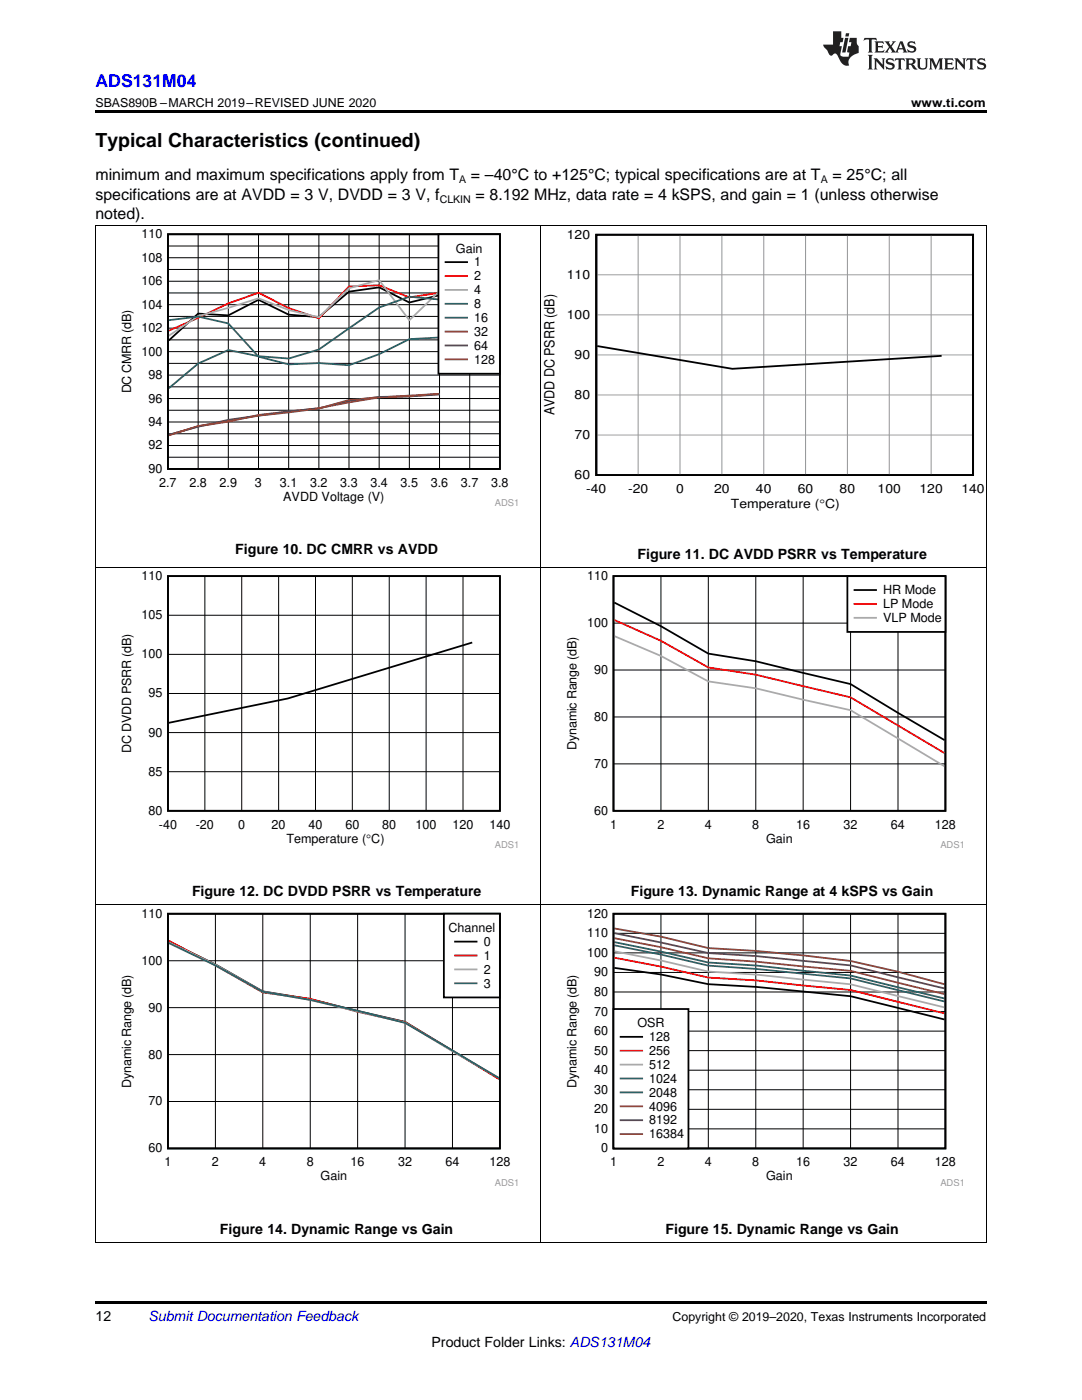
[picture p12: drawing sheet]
<svg xmlns="http://www.w3.org/2000/svg" width="216mm" height="279mm" viewBox="0 0 216 279" stroke-linecap="round" stroke-linejoin="round" font-family="sans-serif">
<path d="M19 259.7h177.8v.5h-177.8z" fill="#000"/>
<g fill="none" stroke="#000" stroke-width=".2">
<path d="M19.1 180.6v67.4M33.5 191.7h66.3M43 182.4v46.8M52.4 182.4v46.8M61.9 182.4v46.8M71.4 182.4v46.8M80.8 182.4v46.8M90.3 182.4v46.8M107.9 180.6v67.4M196.8 180.6v67.4M33.5 219.8h66.3M33.5 210.5h66.3"/>
<path d="M33.5 201.1h66.3M19 247.9h177.8"/>
</g>
<path d="M33.5 182.4h66.2v46.8h-66.2zM33.7 187.9l9.3 4.6 9.4 5.3 9.5 1.6 18.9 4.5 18.8 11.4" fill="none" stroke="#000" stroke-width=".35"/>
<path d="M33.7 187.7l9.3 5 9.4 5.4 9.5 1.2 9.5 2.6 9.4 2.1 18.8 11.4" fill="none" stroke="#f00" stroke-width=".35"/>
<path d="M33.7 188l9.3 4.5 9.4 5.4 9.5 1.7 18.9 4.5 9.5 5.7 9.3 5.3" fill="none" stroke="#aaa" stroke-width=".35"/>
<path d="M33.7 188.2l9.3 4.5 9.4 5.2 9.5 1.7 9.5 2.1 9.4 2.4 18.8 11.1" fill="none" stroke="#295c75" stroke-width=".35"/>
<path d="M88.6 182.4h11.1v16.7h-11.1z" fill-rule="evenodd" fill="#fff"/>
<path d="M88.6 182.4h11.1v16.7h-11.1zM90.8 187.9h4.3M122.4 182.4h66.2v46.8h-66.2zM122.6 193.2l9.3 1.3 9.4 1.9 9.5 .6 18.9 1.8 18.8 4.7" fill="none" stroke="#000" stroke-width=".35"/>
<path d="M90.8 190.7h4.3M122.6 191.1l9.3 1.8 9.4 2.2 9.5 .6 18.9 1.9 18.8 4.6" fill="none" stroke="#f00" stroke-width=".35"/>
<path d="M90.8 193.5h4.3M122.6 189.8l9.3 1.9 9.4 2.2 9.5 .6 18.9 1.9 18.8 4.6" fill="none" stroke="#aaa" stroke-width=".35"/>
<path d="M90.8 196.2h4.3M122.6 188.7l9.3 1.8 9.4 2.2 9.5 .7 18.9 1.9 18.8 4.6" fill="none" stroke="#295c75" stroke-width=".35"/>
<g fill="none" stroke="#000" stroke-width=".2">
<path d="M122.4 198h66.3M122.4 194.1h66.3M122.4 190.2h66.3M122.4 186.3h66.3M131.9 182.4v46.8M141.3 182.4v46.8M150.8 182.4v46.8M160.3 182.4v46.8M169.7 182.4v46.8M179.2 182.4v46.8M122.4 217.5h66.3M122.4 213.6h66.3"/>
<path d="M122.4 209.7h66.3M122.4 205.8h66.3M122.4 201.9h66.3M122.4 225.3h66.3M122.4 221.4h66.3"/>
</g>
<path d="M122.6 188l9.3 1.9 9.4 2.2 9.5 .6 18.9 2 18.8 4.6" fill="none" stroke="#286b49" stroke-width=".35"/>
<path d="M122.6 187.2l9.3 1.8 9.4 2.3 9.5 .6 18.9 1.9 18.8 4.6" fill="none" stroke="#9e3a3a" stroke-width=".35"/>
<path d="M122.6 186.2l9.3 1.9 9.4 2.1 9.5 .6 18.9 1.9 18.8 4.6" fill="none" stroke="#68275f" stroke-width=".35"/>
<path d="M122.6 185.3l9.3 1.6 9.4 2.3 9.5 .6 9.5 .9 9.4 1.1 9.5 2.1 9.3 2.5" fill="none" stroke="#6b5028" stroke-width=".35"/>
<path d="M122.4 201.4h15v27.8h-15z" fill-rule="evenodd" fill="#fff"/>
<path d="M33.5 115h66.2v46.8h-66.2zM122.4 115h66.2v46.8h-66.2zM94.2 128.2l-36.8 11.2-23.7 4.9M122.6 120.3l9.3 4.7 9.4 5.4 9.5 1.6 18.9 4.5 18.8 11.2M122.4 201.4h15v27.8h-15zM123.8 206.9h4.3" fill="none" stroke="#000" stroke-width=".35"/>
<path d="M122.6 123.7l9.3 4.2 9.4 5.3 9.5 1.4 18.9 4.6 18.8 11.1M123.8 209.7h4.3" fill="none" stroke="#f00" stroke-width=".35"/>
<path d="M122.6 126.9l9.3 4 9.4 5.1 9.5 1.4 18.9 4.3 18.8 11.2M123.8 212.5h4.3" fill="none" stroke="#aaa" stroke-width=".35"/>
<path d="M123.8 215.2h4.3" fill="none" stroke="#295c75" stroke-width=".35"/>
<path d="M123.8 218h4.3" fill="none" stroke="#286b49" stroke-width=".35"/>
<path d="M123.8 220.8h4.3" fill="none" stroke="#9e3a3a" stroke-width=".35"/>
<path d="M123.8 223.6h4.3" fill="none" stroke="#68275f" stroke-width=".35"/>
<path d="M123.8 226.3h4.3" fill="none" stroke="#6b5028" stroke-width=".35"/>
<g fill="none" stroke="#000" stroke-width=".2">
<path d="M19.1 113.2v67.4M40.9 115v46.8M48.2 115v46.8M55.6 115v46.8M63 115v46.8M70.3 115v46.8M77.7 115v46.8M85 115v46.8M92.4 115v46.8M107.9 113.2v67.4M131.9 115v46.8M141.3 115v46.8"/>
<path d="M150.8 115v46.8M160.3 115v46.8M169.7 115v46.8M179.2 115v46.8M196.8 113.2v67.4M33.5 138.4h66.3M33.5 130.6h66.3M33.5 122.8h66.3M122.4 133.7h66.3M122.4 124.4h66.3M33.5 154h66.3M33.5 146.2h66.3"/>
<path d="M122.4 152.4h66.3M122.4 143.1h66.3M19 180.6h177.8"/>
</g>
<path d="M169.1 115h19.5v11.1h-19.5z" fill-rule="evenodd" fill="#fff"/>
<path d="M33.5 46.8h66.2v46.8h-66.2zM87.7 58.9l-6 1.5-6-3.1-6.1 .9-6 5.1-6-.5-6-3-6 3.1-6.1-.3-5.8 5.3M169.1 115h19.5v11.1h-19.5zM170.5 117.8h4.3" fill="none" stroke="#000" stroke-width=".35"/>
<path d="M87.7 58.4l-6 1-6-2.5-6.1 .3-6 6.3-6-2-6-3.1-6 2.2-6.1 2.8-5.8 2.6M170.5 120.5h4.3" fill="none" stroke="#f00" stroke-width=".35"/>
<path d="M87.7 58.1l-6 5.8-6-8-6.1 1.6-6 5.8-6-1.4-6-2.4-6 1.9-6.1 1.7-5.8 3.9M170.5 123.3h4.3" fill="none" stroke="#aaa" stroke-width=".35"/>
<g fill="none" stroke="#000" stroke-width=".2">
<path d="M19.1 45v68.2M33.5 58.5h66.3M33.5 56.1h66.3M33.5 53.8h66.3M33.5 51.4h66.3M33.5 49.1h66.3M39.5 46.8v46.8M45.6 46.8v46.8M51.6 46.8v46.8M57.6 46.8v46.8M63.6 46.8v46.8M69.6 46.8v46.8"/>
<path d="M75.7 46.8v46.8M81.7 46.8v46.8M87.7 46.8v46.8M93.7 46.8v46.8M107.9 45v68.2M196.8 45v68.2M33.5 79.5h66.3M33.5 77.2h66.3M33.5 74.9h66.3M33.5 72.5h66.3M33.5 70.2h66.3M33.5 67.8h66.3"/>
<path d="M33.5 65.5h66.3M33.5 63.1h66.3M33.5 60.8h66.3M33.5 91.3h66.3M33.5 88.9h66.3M33.5 86.6h66.3M33.5 84.2h66.3M33.5 81.9h66.3M19 113.2h177.8"/>
</g>
<path d="M119 46.8h75.2v48h-75.2zM119.2 69.1l26.9 4.5 41.8-2.6" fill="none" stroke="#000" stroke-width=".38"/>
<g fill="none" stroke="#999" stroke-width=".2">
<path d="M119 54.8h75.2M127.3 46.8v48M135.7 46.8v48M144 46.8v48M152.4 46.8v48M160.7 46.8v48M169.1 46.8v48M177.4 46.8v48M185.8 46.8v48M119 78.8h75.2M119 70.8h75.2M119 62.8h75.2"/>
<path d="M119 86.8h75.2"/>
</g>
<path d="M33.7 63.9l5.8-.7 6.1 1.3 6 6.7 6 1.5 6-.2 6 .4 6.1-2.2 6-3 6-.3" fill="none" stroke="#295c75" stroke-width=".35"/>
<path d="M87.7 59.8l-6-.6-6 2.2-12.1 8.3-6 1.9-6-.5-6-1.2-6.1 2.7-5.8 4.9" fill="none" stroke="#286b49" stroke-width=".35"/>
<path d="M87.7 78.6l-12 .7-12.1 2.2-12 1.3-6 1.4-6.1 .9-5.8 1.7" fill="none" stroke="#9e3a3a" stroke-width=".35"/>
<path d="M87.7 78.7l-6 .4-6 .1-6.1 .8-6 1.5-6 .6-12 1.7-6.1 1.4-5.8 1.6" fill="none" stroke="#68275f" stroke-width=".35"/>
<path d="M87.7 78.6l-6 .5-6 .2-6.1 .5-6 1.7-12 1.5-12.1 2-5.8 1.9" fill="none" stroke="#6b5028" stroke-width=".35"/>
<path d="M87.5 46.8h12.2v27.8h-12.2z" fill-rule="evenodd" fill="#fff"/>
<path d="M87.5 46.8h12.2v27.8h-12.2zM88.9 52.3h4.3" fill="none" stroke="#000" stroke-width=".35"/>
<path d="M88.9 55.1h4.3" fill="none" stroke="#f00" stroke-width=".35"/>
<path d="M88.9 57.9h4.3" fill="none" stroke="#aaa" stroke-width=".35"/>
<path d="M88.9 60.6h4.3" fill="none" stroke="#295c75" stroke-width=".35"/>
<path d="M88.9 63.4h4.3" fill="none" stroke="#286b49" stroke-width=".35"/>
<path d="M88.9 66.2h4.3" fill="none" stroke="#9e3a3a" stroke-width=".35"/>
<path d="M88.9 68.9h4.3" fill="none" stroke="#68275f" stroke-width=".35"/>
<path d="M88.9 71.7h4.3" fill="none" stroke="#6b5028" stroke-width=".35"/>
<path d="M19 45h177.8" fill="none" stroke="#000" stroke-width=".2"/>
<path d="M19 22h177.8v.5h-177.8z" fill="#000"/>
<g fill="#231f20">
<path d="M172.5 7.6l-.1 .5 .4-.2h.6v.1v2.1l-.2 .4h.9l-.2-.4v-2.1l.1-.1h.5l.5 .2-.2-.5zM174.5 8.3l.2 .3v1.5l-.2 .4h1.8l.2-.6a1.04 1.04 0 0 1-1.3 .2v-.7h.6l.3 .2v-.6l-.3 .2h-.6v-.6l.8-.1 .4 .3-.2-.5zM176.5 8.3l.9 1.1-.9 1.1h.8l-.2-.2 .4-.7 .5 .7-.2 .2h1.5l-.2-.2 .2-.4h.9l.1 .4-.2 .2h1l-.3-.3-.7-1.9h-.5l-.9 2-.8-1 .9-1h-.8l.1 .3-.4 .5-.3-.6 .1-.2zM179.7 8.6l.4 1h-.7zM181.3 8.4a.63 .63 0 0 0-.2 .7 .63 .63 0 0 0 .6 .4l.6 .2 .1 .2a.75 .75 0 0 1-.7 .4 .75 .75 0 0 1-.6-.5l.1 .7 .1-.1a1.11 1.11 0 0 0 1.5-.6 1.13 1.13 0 0 0-1.2-.8l-.1-.4a1.04 1.04 0 0 1 1.2 .2l-.2-.5-.2 .1-.4-.2zM173.2 10.9l.2 .4v2.2l-.2 .4h1l-.3-.4v-2.2l.3-.4zM174.3 11.6l.3 .4v1.5l-.3 .4h.8l-.2-.4v-1.3l1.5 1.7v-1.9l.2-.4h-.7l.2 .4v.9l-1.1-1.3zM177 11.8a.62 .62 0 0 0-.2 .7 .62 .62 0 0 0 .6 .4l.6 .1 .1 .3a.76 .76 0 0 1-.7 .3 .76 .76 0 0 1-.7-.4l.2 .7 .1-.1a1.11 1.11 0 0 0 1.5-.6 1.13 1.13 0 0 0-1.2-.8l-.1-.4a1.04 1.04 0 0 1 1.2 .2l-.2-.6-.2 .1-.5-.1zM178.7 11.6l-.2 .6a.61 .61 0 0 1 .8-.3v1.6l-.2 .4h.9l-.2-.4v-1.6a.63 .63 0 0 1 .7 .3l-.1-.6zM180.6 11.6l.3 .4v1.5l-.3 .4h1l-.2-.2-.1-.8 .6 .2a.76 .76 0 0 0 1.2 .7l-1-1a.58 .58 0 0 0 .6-.5 .58 .58 0 0 0-.5-.6zM181.4 11.9h.1a.45 .45 0 0 1 .5 .1 .45 .45 0 0 1 .1 .5l-.8 .2zM182.9 11.6l.2 .2a2.17 2.17 0 0 0 .3 1.9 .99 .99 0 0 0 1.6-.6v-1.1l.2-.4h-.7l.2 .2a1.92 1.92 0 0 1-.2 1.8 .6 .6 0 0 1-.9-.5v-1.1l.2-.4zM185.4 11.6l.2 .4v1.5l-.2 .4h.7l-.2-.4v-1.4l.8 1.8 .8-1.8v1.4l-.2 .4h.9l-.2-.4v-1.5l.2-.4h-.8l-.6 1.5-.6-1.5zM188.4 11.6l.2 .4v1.5l-.2 .4h1.8l.1-.6a1.04 1.04 0 0 1-1.2 .1v-.6h.5l.4 .2v-.6l-.4 .2h-.5v-.7h.8l.3 .3-.1-.6zM190.5 11.6l.2 .4v1.5l-.2 .4h.7l-.2-.4v-1.3l1.5 1.7v-1.9l.2-.4h-.7l.2 .4v.9l-1.1-1.3zM192.9 11.6l-.1 .6a.61 .61 0 0 1 .7-.3l.1 1.6-.3 .4h1l-.3-.4 .1-1.6a.63 .63 0 0 1 .7 .3l-.1-.6zM195.2 11.8a.62 .62 0 0 0-.2 .7 .62 .62 0 0 0 .6 .4l.6 .1 .1 .3a.76 .76 0 0 1-.7 .3 .76 .76 0 0 1-.6-.4l.1 .7 .1-.1a1.11 1.11 0 0 0 1.6-.6 1.13 1.13 0 0 0-1.3-.8l-.1-.4a1.04 1.04 0 0 1 1.2 .2l-.1-.6-.2 .1-.5-.1z"/>
<path d="M166.2 6.3v2.6h-1.9v.4l.8 .9a.91 .91 0 0 0 1 .8 .56 .56 0 0 1 .5-.3 .56 .56 0 0 1 .5 .3l.4 .8a1.53 1.53 0 0 0 1.9 1.2 1.54 1.54 0 0 1 1-2.1l.9-.3v-1.4a1.52 1.52 0 0 1-.4-1.6h-1.3l-.2 .8h.5l-.2 .8h-.5l-.1 1v.2l.4 .1-.2 .8a1.93 1.93 0 0 1-1.6-.3l.3-1.8h-.5l.2-.8h.4l.2-.8h-.4v-1.3zM168.6 7.6l-.6 2.9h.7l.6-2.9zM168.8 6.6l-.1 .7h.6l.2-.7z"/>
</g>
<text font-size="3.9" x="19" y="29.3">Typical Characteristics (continued)</text>
<text font-size="3.5" fill="#00f" x="19" y="17.3">ADS131M04</text>
<g font-size="3.2">
<text x="19" y="36">minimum and maximum specifications apply from T</text>
<text x="94" y="36">= –40°C to +125°C; typical specifications are at T</text>
<text x="166.1" y="36">= 25°C; all</text>
<text x="19" y="39.9">specifications are at AVDD = 3 V, DVDD = 3 V, f</text>
<text x="94.9" y="39.9">= 8.192 MHz, data rate = 4 kSPS, and gain = 1 (unless otherwise</text>
<text x="19" y="43.7">noted).</text>
</g>
<g font-size="2.8">
<text x="110.6" y="82.9" transform="rotate(-90 110.6 82.9)">AVDD DC PSRR (dB)</text>
<text x="47" y="110.6">Figure 10. DC CMRR vs AVDD</text>
<text x="127.2" y="111.5">Figure 11. DC AVDD PSRR vs Temperature</text>
<text x="38.3" y="178.9">Figure 12. DC DVDD PSRR vs Temperature</text>
<text x="125.9" y="178.9">Figure 13. Dynamic Range at 4 kSPS vs Gain</text>
<text x="43.9" y="246.2">Figure 14. Dynamic Range vs Gain</text>
<text x="132.8" y="246.2">Figure 15. Dynamic Range vs Gain</text>
<text x="19" y="263.6">12</text>
<text x="86.1" y="268.9">Product Folder Links: ADS131M04</text>
</g>
<text font-size="2.8" fill="#0000c8" x="29.6" y="263.6">Submit Documentation Feedback</text>
<g font-size="2.5">
<text x="19" y="21.4">SBAS890B –MARCH 2019–REVISED JUNE 2020</text>
<text x="181.8" y="21.4">www.ti.com</text>
<text x="28.2" y="47.6">110</text>
<text x="113.1" y="47.7">120</text>
<text x="28.2" y="52.2">108</text>
<text x="91" y="50.4">Gain</text>
<text x="94.6" y="53.2">1</text>
<text x="28.2" y="56.9">106</text>
<text x="94.6" y="55.9">2</text>
<text x="94.6" y="58.7">4</text>
<text x="113.1" y="55.7">110</text>
<text x="28.2" y="61.6">104</text>
<text x="94.6" y="61.5">8</text>
<text x="94.6" y="64.3">16</text>
<text x="113.1" y="63.7">100</text>
<text x="28.2" y="71">100</text>
<text x="28.2" y="66.3">102</text>
<text x="94.6" y="67">32</text>
<text x="94.6" y="69.8">64</text>
<text x="114.7" y="71.7">90</text>
<text x="29.7" y="75.7">98</text>
<text x="94.6" y="72.6">128</text>
<text x="26.1" y="78.5" transform="rotate(-90 26.1 78.5)">DC CMRR (dB)</text>
<text x="29.7" y="80.3">96</text>
<text x="114.7" y="79.6">80</text>
<text x="29.7" y="89.7">92</text>
<text x="29.7" y="85">94</text>
<text x="114.7" y="87.6">70</text>
<text x="29.7" y="94.4">90</text>
<text x="114.7" y="95.6">60</text>
<text x="31.8" y="97.2">2.7</text>
<text x="37.8" y="97.2">2.8</text>
<text x="43.8" y="97.2">2.9</text>
<text x="50.9" y="97.2">3</text>
<text x="55.9" y="97.2">3.1</text>
<text x="56.5" y="99.9">AVDD Voltage (V)</text>
<text x="61.9" y="97.2">3.2</text>
<text x="67.9" y="97.2">3.3</text>
<text x="73.9" y="97.2">3.4</text>
<text x="79.9" y="97.2">3.5</text>
<text x="86" y="97.2">3.6</text>
<text x="92" y="97.2">3.7</text>
<text x="98" y="97.2">3.8</text>
<text x="117" y="98.5">-40</text>
<text x="125.3" y="98.5">-20</text>
<text x="134.9" y="98.5">0</text>
<text x="142.5" y="98.5">20</text>
<text x="145.8" y="101.3">Temperature (qC)</text>
<text x="150.8" y="98.5">40</text>
<text x="159.2" y="98.5">60</text>
<text x="167.5" y="98.5">80</text>
<text x="175.1" y="98.5">100</text>
<text x="183.5" y="98.5">120</text>
<text x="191.8" y="98.5">140</text>
<text x="28.2" y="115.8">110</text>
<text x="117.1" y="115.8">110</text>
<text x="176.2" y="118.6">HR Mode</text>
<text x="28.2" y="123.6">105</text>
<text x="117.1" y="125.1">100</text>
<text x="176.2" y="121.4">LP Mode</text>
<text x="176.2" y="124.2">VLP Mode</text>
<text x="28.2" y="131.4">100</text>
<text x="118.6" y="134.5">90</text>
<text x="29.7" y="139.2">95</text>
<text x="118.6" y="143.9">80</text>
<text x="29.7" y="147">90</text>
<text x="115" y="149.7" transform="rotate(-90 115 149.7)">Dynamic Range (dB)</text>
<text x="26.1" y="150.3" transform="rotate(-90 26.1 150.3)">DC DVDD PSRR (dB)</text>
<text x="29.7" y="154.8">85</text>
<text x="118.6" y="153.2">70</text>
<text x="29.7" y="162.6">80</text>
<text x="31.7" y="165.4">-40</text>
<text x="39.1" y="165.4">-20</text>
<text x="47.5" y="165.4">0</text>
<text x="54.2" y="165.4">20</text>
<text x="61.6" y="165.4">40</text>
<text x="68.9" y="165.4">60</text>
<text x="76.3" y="165.4">80</text>
<text x="82.9" y="165.4">100</text>
<text x="90.3" y="165.4">120</text>
<text x="97.6" y="165.4">140</text>
<text x="118.6" y="162.6">60</text>
<text x="121.7" y="165.4">1</text>
<text x="131.2" y="165.4">2</text>
<text x="140.6" y="165.4">4</text>
<text x="150.1" y="165.4">8</text>
<text x="158.9" y="165.4">16</text>
<text x="168.3" y="165.4">32</text>
<text x="177.8" y="165.4">64</text>
<text x="186.5" y="165.4">128</text>
<text x="57.2" y="168.2">Temperature (qC)</text>
<text x="152.9" y="168.2">Gain</text>
<text x="28.2" y="183.2">110</text>
<text x="117.1" y="183.2">120</text>
<text x="89.5" y="186">Channel</text>
<text x="96.5" y="188.8">0</text>
<text x="96.5" y="191.5">1</text>
<text x="117.1" y="191">100</text>
<text x="117.1" y="187.1">110</text>
<text x="28.2" y="192.5">100</text>
<text x="96.5" y="194.3">2</text>
<text x="96.5" y="197.1">3</text>
<text x="118.6" y="194.9">90</text>
<text x="29.7" y="201.9">90</text>
<text x="118.6" y="202.7">70</text>
<text x="118.6" y="198.8">80</text>
<text x="118.6" y="206.6">60</text>
<text x="127.2" y="205">OSR</text>
<text x="129.6" y="207.8">128</text>
<text x="29.7" y="211.3">80</text>
<text x="118.6" y="214.4">40</text>
<text x="118.6" y="210.5">50</text>
<text x="129.6" y="210.6">256</text>
<text x="129.6" y="213.3">512</text>
<text x="26.1" y="217" transform="rotate(-90 26.1 217)">Dynamic Range (dB)</text>
<text x="29.7" y="220.6">70</text>
<text x="115" y="217" transform="rotate(-90 115 217)">Dynamic Range (dB)</text>
<text x="118.6" y="218.3">30</text>
<text x="129.6" y="216.1">1024</text>
<text x="129.6" y="218.9">2048</text>
<text x="129.6" y="221.6">4096</text>
<text x="118.6" y="226.1">10</text>
<text x="118.6" y="222.2">20</text>
<text x="129.6" y="224.4">8192</text>
<text x="129.6" y="227.2">16384</text>
<text x="29.7" y="230">60</text>
<text x="32.8" y="232.8">1</text>
<text x="42.3" y="232.8">2</text>
<text x="51.7" y="232.8">4</text>
<text x="61.2" y="232.8">8</text>
<text x="70" y="232.8">16</text>
<text x="79.4" y="232.8">32</text>
<text x="88.9" y="232.8">64</text>
<text x="97.6" y="232.8">128</text>
<text x="119.9" y="230">0</text>
<text x="121.7" y="232.8">1</text>
<text x="131.2" y="232.8">2</text>
<text x="140.6" y="232.8">4</text>
<text x="150.1" y="232.8">8</text>
<text x="158.9" y="232.8">16</text>
<text x="168.3" y="232.8">32</text>
<text x="177.8" y="232.8">64</text>
<text x="186.5" y="232.8">128</text>
<text x="64" y="235.5">Gain</text>
<text x="152.9" y="235.5">Gain</text>
<text x="134.2" y="263.6">Copyright © 2019–2020, Texas Instruments Incorporated</text>
</g>
<g font-size="2.1">
<text x="87.7" y="40.5">CLKIN</text>
<text x="91.6" y="36.6">A</text>
<text x="163.8" y="36.6">A</text>
</g>
<g font-size="1.9" fill="#999">
<text x="98.7" y="101">ADS1</text>
<text x="98.7" y="169.2">ADS1</text>
<text x="187.6" y="169.2">ADS1</text>
<text x="98.7" y="236.6">ADS1</text>
<text x="187.6" y="236.6">ADS1</text>
</g>
</svg>
